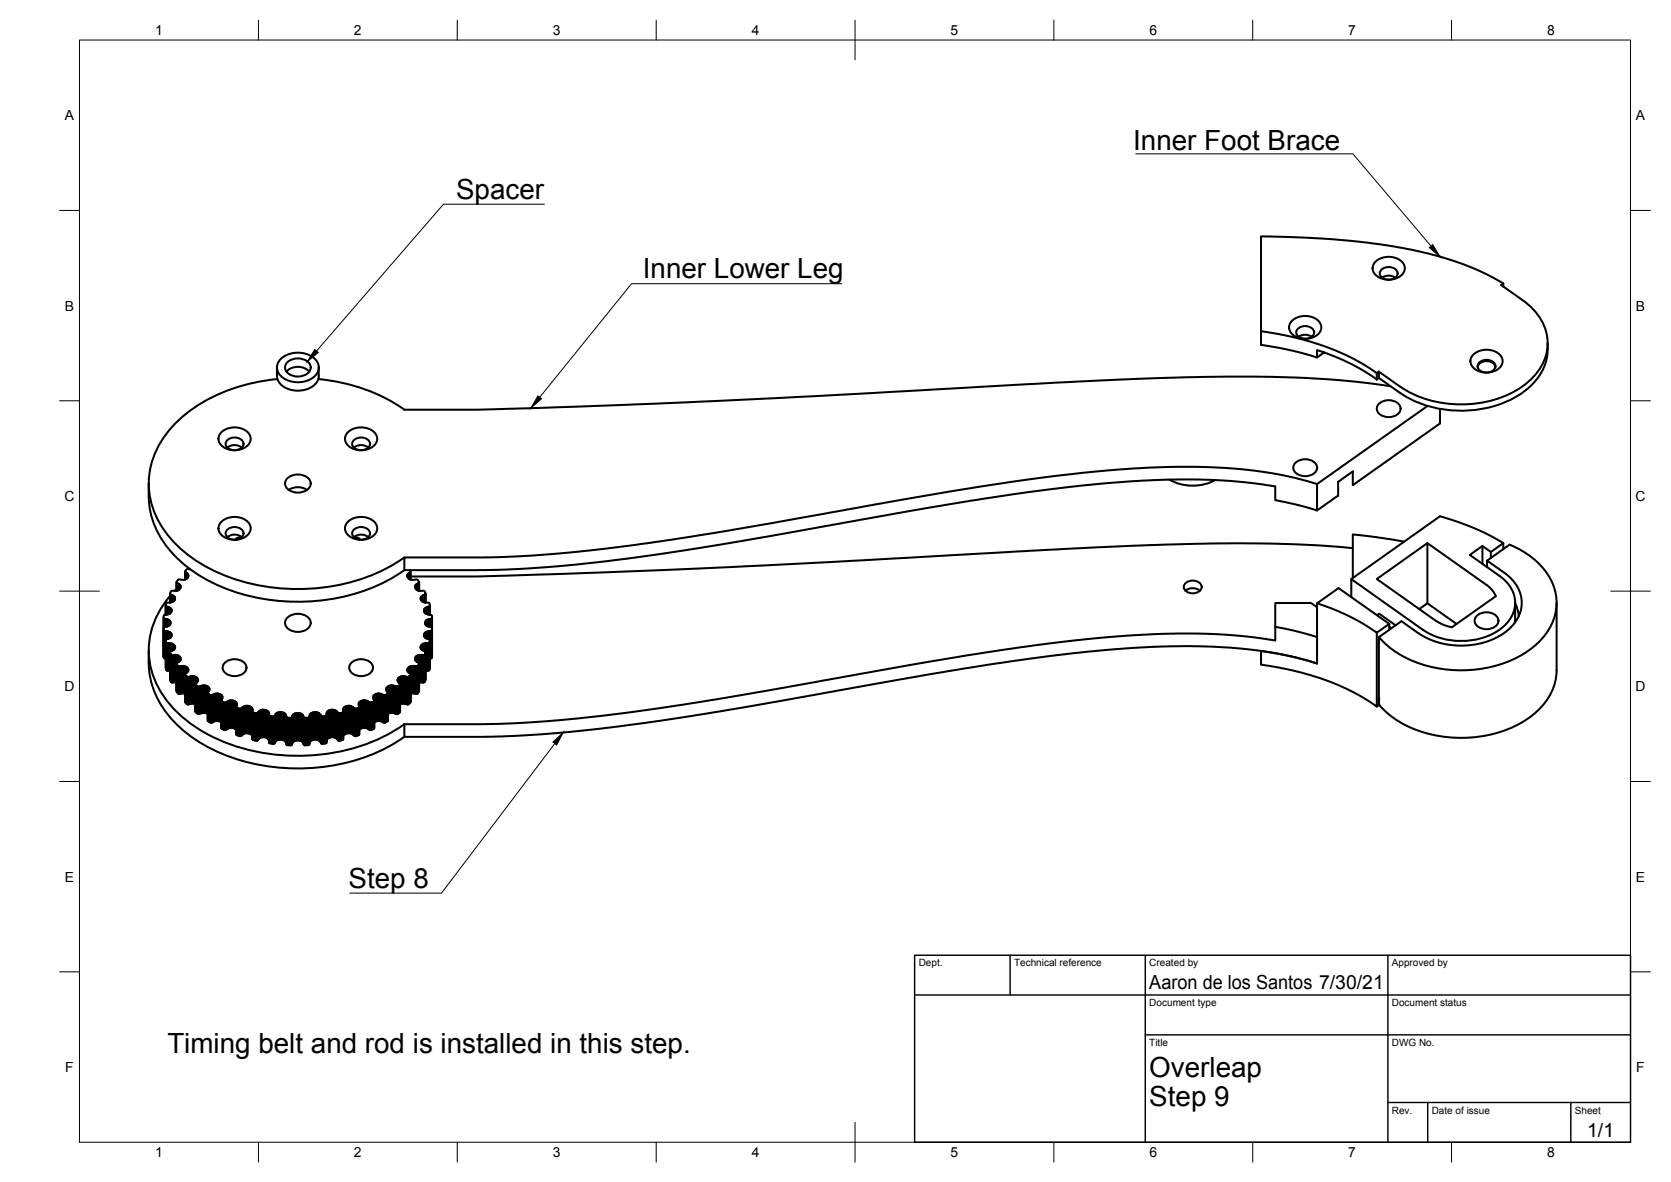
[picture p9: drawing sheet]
<svg xmlns="http://www.w3.org/2000/svg" width="420mm" height="297mm" viewBox="0 0 420 297" stroke-linecap="round" stroke-linejoin="round" font-family="sans-serif">
<g fill="none" stroke="#000" stroke-width=".51">
<path d="M345.8 65.8a5 5 0 0 1 7.1 .5 2.65 2.65 0 0 1-2.1 3.8 4.5 4.5 0 0 1-5.6-2.1 2.22 2.22 0 0 1 .6-2.2zM347.2 67.9a2.68 2.68 0 0 1 4.1 .4 1.98 1.98 0 0 1-2.7 1.9 1.54 1.54 0 0 1-1.4-2.3zM347.5 69.8a2.93 2.93 0 0 1 3.3 0M378 72v-.7l-.5 .3a31.8 31.8 0 0 1 9 7.3 11.7 11.7 0 0 1-1.1 16 26.2 26.2 0 0 1-21.7 6.5 25.9 25.9 0 0 1-11.7-4.3l-5.3-3.7M378 71.3l-4.4-2.5-6.5-2.7-5-1.6-7.6-1.8-7.7-1.3-6.9-.9-12.2-.8-10.6-.3v27.3l6.5 1.1 7.6 2M69.6 92.4a4.4 4.4 0 0 0 1.3 4.5 6.4 6.4 0 0 0 8.9-1.1l.4-1.3-.1-2.1M69.8 95.3a42.2 42.2 0 0 0-25.6 11 20.7 20.7 0 0 0-5.9 20.9 28.2 28.2 0 0 0 15.4 16.2 50.4 50.4 0 0 0 44.5-1.1l3.5-2.2M70.4 90.5a6.5 6.5 0 0 1 9 0 3 3 0 0 1-1.1 4.7 6.4 6.4 0 0 1-8.3-1.6 2.77 2.77 0 0 1 .4-3.1zM72 93.4a4 4 0 0 1 5.8 0M72.4 90.9a3.8 3.8 0 0 1 5.6 .9 2.62 2.62 0 0 1-3.1 2.8 2.62 2.62 0 0 1-3.1-2.8zM80 95.3a44.7 44.7 0 0 1 21.7 7.7h18.2l44.4-1.5 39.8-1.9 66.8-3.7 31.4-1.2a273.9 273.9 0 0 1 45 2l2.4 .4M317.1 83.2l4.7 .8 5.6 1.3 4.3 1.3 4.2 1.5 5.2 2.5 5.1 3.2v1.6"/>
<path d="M324.8 80.7a5 5 0 0 1 7.1 .5 2.65 2.65 0 0 1-2.1 3.7 4.5 4.5 0 0 1-5.6-2.1 2.22 2.22 0 0 1 .6-2.1zM326.2 82.7a2.68 2.68 0 0 1 4.2 .4 1.98 1.98 0 0 1-2.8 2 1.54 1.54 0 0 1-1.4-2.4zM326.5 84.6a2.93 2.93 0 0 1 3.3 0M332.9 88.6l-1.7 1.2v-1.8l3.6 1.2 4.4 2 3.2 1.7 3.8 2.5M346.2 95.4l.5-.4 5.3 3.7M346.2 93.8l.5-.4v1.6M370.4 89.2a5 5 0 0 1 7.1 .4 2.65 2.65 0 0 1-2.2 3.8 4.5 4.5 0 0 1-5.5-2.1 2.22 2.22 0 0 1 .6-2.1zM371.5 92.2a2.47 2.47 0 0 1 2.3-1.5 2.47 2.47 0 0 1 2.2 1.5M371.8 91.2a2.68 2.68 0 0 1 4.1 .4 1.98 1.98 0 0 1-2.7 2 1.54 1.54 0 0 1-1.4-2.4zM389.1 87.8a13.9 13.9 0 0 1-7.5 11.7 28.7 28.7 0 0 1-29.6-.8M389.1 86.3v1.5M55.6 108.7a5 5 0 0 1 7.1 .5 2.65 2.65 0 0 1-2.1 3.7 4.5 4.5 0 0 1-5.6-2 2.22 2.22 0 0 1 .6-2.2z"/>
<path d="M57 110.7a2.68 2.68 0 0 1 4.2 .4 1.98 1.98 0 0 1-2.8 2 1.54 1.54 0 0 1-1.4-2.4zM57.2 112.5a2.86 2.86 0 0 1 3.6 0M87.4 108.7a5 5 0 0 1 7.1 .5 2.65 2.65 0 0 1-2.1 3.7 4.5 4.5 0 0 1-5.6-2 2.22 2.22 0 0 1 .6-2.2zM88.8 110.7a2.68 2.68 0 0 1 4.2 .4 1.98 1.98 0 0 1-2.8 2 1.54 1.54 0 0 1-1.4-2.4zM89 112.5a2.86 2.86 0 0 1 3.6 0M325.8 116.2a3.5 3.5 0 0 1 5.3 .8 2.44 2.44 0 0 1-2.9 2.7 2.44 2.44 0 0 1-2.9-2.7zM346.8 101.4a3.5 3.5 0 0 1 5.3 .8 2.44 2.44 0 0 1-2.9 2.6 2.44 2.44 0 0 1-2.9-2.6zM358.9 102l-27.7 19.7M362.1 102.8v3.6l-22 15.5v-3.4l-3.6 2.6v3.4l-5.3 3.8M37.4 121.5a23.1 23.1 0 0 0 9.9 21.2 47.7 47.7 0 0 0 35.2 8 43.8 43.8 0 0 0 19.2-7.4M55.6 131.2a5 5 0 0 1 7.1 .5 2.65 2.65 0 0 1-2.1 3.7 4.5 4.5 0 0 1-5.6-2 2.22 2.22 0 0 1 .6-2.2zM57 133.2a2.68 2.68 0 0 1 4.2 .4 1.98 1.98 0 0 1-2.8 2 1.54 1.54 0 0 1-1.4-2.4z"/>
<path d="M57.2 135a2.86 2.86 0 0 1 3.6 0M59.4 135.5v.1M60.7 135.1a1.03 1.03 0 0 0-1.3 .4l.1 .1M72.4 120.1a3.8 3.8 0 0 1 5.6 .9 2.62 2.62 0 0 1-3.1 2.8 2.62 2.62 0 0 1-3.1-2.8zM72.6 123.1a4.2 4.2 0 0 1 4.6 0M87.4 131.2a5 5 0 0 1 7.1 .5 2.65 2.65 0 0 1-2.1 3.7 4.5 4.5 0 0 1-5.6-2 2.22 2.22 0 0 1 .6-2.2zM88.8 133.2a2.68 2.68 0 0 1 4.2 .4 1.98 1.98 0 0 1-2.8 2 1.54 1.54 0 0 1-1.4-2.4zM89 135a2.86 2.86 0 0 1 3.6 0M89.1 135.1a1.02 1.02 0 0 1 1.2 .4v.1M90.3 135.5v.1M294 120.5a12 12 0 0 0 11.6 .1M340.1 137.8a419.2 419.2 0 0 0-57.2-.6l-72.7 4-41 2-49.3 1.7h-16.7"/>
<path d="M353.1 136.1l-7.1-1.1-5.9-.7v11M358.9 136.5l-12.7 9 14.8 10.5M372.7 137.2v4.5M374.9 138.7v1.5M378 136.5v1.5M379.6 136.9l-5.7 4v1.6M379.6 136.9a18.8 18.8 0 0 1 11.2 10.7 13.6 13.6 0 0 1-5.2 15 31 31 0 0 1-28.2 4.3 23 23 0 0 1-10.7-6.8M41.1 155.2v9.8v-6.9M41.1 155.3v2.5M41.2 158.3v6.9l-.1-.2M41.2 158.4v6.8M41.2 155.4v2.3"/>
<path d="M41.3 158.5l-.1 6.8M41.3 155.5v2.1M41.4 158.6v6.9l-.1-.1M41.4 155.5v2.1M41.6 158.6v6.9h-.2M41.7 152.1v2.4M41.7 152.3v2.2M41.7 155.5v2M41.8 152.4v2.1M41.8 158.6v2.1M41.9 152.4v2M42 155.6v1.9"/>
<path d="M42.1 158.7v1.9M42.2 152.5v1.9M42.3 155.7v1.7M42.4 158.7v1.8M42.5 152.6v1.7M42.5 155.8v1.4M42.7 157.1l-1 .4a.55 .55 0 0 0-.5 .6 .55 .55 0 0 0 .6 .5 1.05 1.05 0 0 1 1.4 1 1.05 1.05 0 0 1-1.3 1.1h-.1a.6 .6 0 0 0 0 .7 .6 .6 0 0 0 .7 .2 1.05 1.05 0 0 1 1.3 .4 1.05 1.05 0 0 1-.1 1.3l-.8 .4a.65 .65 0 0 0 .1 .8 .65 .65 0 0 0 .7 .1 1.22 1.22 0 0 1 1.7 1.3l-.9 .7a.8 .8 0 0 0 .4 .8 .8 .8 0 0 0 .9 0 1.05 1.05 0 0 1 1.3 .3 1.05 1.05 0 0 1-.2 1.4l-.2 .2a.7 .7 0 0 0 .2 .7 .7 .7 0 0 0 .8 0l.9-.1 .9 .4M42.7 156v1.1M42.7 158.8v1.6M42.7 152.7v1.5M42.8 149.2v2.2M42.8 149.8a20.1 20.1 0 0 0 .3 27.7 40.8 40.8 0 0 0 26.2 12.1 48.1 48.1 0 0 0 32.4-7.6"/>
<path d="M42.8 149.3v2.1M42.8 156.2v.7M42.9 149.4v2M42.9 156.3v.4M42.9 159v1.3M42.9 152.9v1.1M43 149.4v2M43 159.1v1M43.1 153v.8M43.1 159.3v.6M43.1 153.2v.5M43.2 159.5v.3"/>
<path d="M43.2 149.5v1.8M43.5 149.6v1.6M43.7 149.8v1.3M43.9 149.9v1M44 150.1v.6M44.4 146.3v2.2M44.4 148l-.5 .5M44.5 146.5v1.9M44.6 146.5v1.9M44.8 146.6v1.7M45 146.8v1.4M45.2 146.9v1.1"/>
<path d="M45.4 147.1v.7M45.4 147.3v.3M46.5 143.6v2M46.6 143.7v1.9M46.7 143.8v1.8M46.9 144v1.5M47.1 144.1v1.2M47.2 144.3v.8M47.3 144.5v.4M47.8 143.1a.73 .73 0 0 0-.8-.1 .73 .73 0 0 0-.3 .8 1 1 0 0 1 .6 1.3 1 1 0 0 1-1.2 .6h-.3a.75 .75 0 0 0-1-.1 .75 .75 0 0 0-.2 .9 1.02 1.02 0 0 1 .8 1.3 1.02 1.02 0 0 1-1.4 .7 .8 .8 0 0 0-.9 0 .8 .8 0 0 0-.3 .8l.1 .1a1.02 1.02 0 0 1 1 .5 1.02 1.02 0 0 1-.1 1.1l-1 .4a.76 .76 0 0 0-.8 0 .76 .76 0 0 0-.3 .8l.1 .2a1.15 1.15 0 0 1 1.3 1.4 2.91 2.91 0 0 1-1.9 .8 .55 .55 0 0 0-.1 .7 .55 .55 0 0 0 .6 .2 .98 .98 0 0 1 1 .5 .98 .98 0 0 1 0 1.1M72.4 155.1a3.8 3.8 0 0 1 5.6 .9 2.62 2.62 0 0 1-3.1 2.8 2.62 2.62 0 0 1-3.1-2.8zM101.7 140.1l25.9-.2 11.8-.7 13-1.3 11-1.5 16.1-2.5 53.2-9.3 21.6-3.5 18-2.3 15.2-1.2 13.4-.3 7.7 .3 8.6 .9 8.6 1.6 5.4 1.6v6.6a77.2 77.2 0 0 0-10.5-2.6v-3.5l-5.8-.8-5.4-.5-7.9-.4-9.9 .1-7.3 .4-13.6 1.2a1020.3 1020.3 0 0 0-68.8 11l-22.3 3.9-14.4 2.2-14.7 2-10.7 1a244.1 244.1 0 0 1-20 1h-18.2z"/>
<path d="M102.4 144.5v.4M102.5 144.3v.8M102.7 144.1v1.2M102.9 144v1.5M103 143.3l.2 .4a1.02 1.02 0 0 0-.8 1.3 1.02 1.02 0 0 0 1.3 .7h.6a.64 .64 0 0 1 .8 .1 .64 .64 0 0 1 .1 .7 1.03 1.03 0 0 0-.8 1.3 1.03 1.03 0 0 0 1.3 .7 .79 .79 0 0 1 .9 0 .79 .79 0 0 1 .4 .8l-.2 .1a1.02 1.02 0 0 0-1.1 1.1 1.02 1.02 0 0 0 1.3 .9 .74 .74 0 0 1 .8 .1 .74 .74 0 0 1 .3 .8l-.3 .1a1.04 1.04 0 0 0-1.2 1.1 1.04 1.04 0 0 0 1.3 1 .55 .55 0 0 1 .7 .4 .55 .55 0 0 1-.6 .6 1 1 0 0 0-1.1 1 1 1 0 0 0 1.1 1 .55 .55 0 0 1 .6 .6 .55 .55 0 0 1-.7 .5 1.05 1.05 0 0 0-1.3 1 1.05 1.05 0 0 0 1.2 1.1 .57 .57 0 0 1 .2 .7 .57 .57 0 0 1-.7 .2 1.12 1.12 0 0 0-1.2 .4 1.12 1.12 0 0 0-.2 1.1l.9 .6a.6 .6 0 0 1 0 .7 .6 .6 0 0 1-.8 .2 1.22 1.22 0 0 0-1.6 1.3l.8 .6a.65 .65 0 0 1-.1 .8 .65 .65 0 0 1-.8 .1 1.2 1.2 0 0 0-1.4 .1 1.2 1.2 0 0 0-.4 1.3l.7 .5a.88 .88 0 0 1-1.5 .7 1.14 1.14 0 0 0-1.3 .1 1.14 1.14 0 0 0-.2 1.3l.3 .4a.75 .75 0 0 1-.4 .7 .75 .75 0 0 1-.8-.1 1.4 1.4 0 0 0-2.2 1l.4 .9a1.03 1.03 0 0 1-1.6 .1 1.33 1.33 0 0 0-2 1.1l.2 .4a.93 .93 0 0 1-1.6 .3 1.46 1.46 0 0 0-2.3 .9l.1 .4a.95 .95 0 0 1-1.6 .2 1.42 1.42 0 0 0-1.7-.3 1.42 1.42 0 0 0-.7 1.6 1.15 1.15 0 0 1-1.8-.4 1.5 1.5 0 0 0-1.6-.2 1.5 1.5 0 0 0-.9 1.4 1.09 1.09 0 0 1-1.7-.5 1.59 1.59 0 0 0-2.6 1 1.02 1.02 0 0 1-1.6-.7 1.69 1.69 0 0 0-2.8 .7 .89 .89 0 0 1-1.4-.4 1.68 1.68 0 0 0-1.5-.9 1.68 1.68 0 0 0-1.5 1 .8 .8 0 0 1-1.2-.6 1.4 1.4 0 0 0-1.9-1M103.1 143.8v1.8M103.2 143.6v2M104.4 147.3v.3M104.4 147.1v.7M104.6 146.9v1.1M104.8 146.8v1.4M105 146.6v1.7"/>
<path d="M105.2 146.5v1.9M105.3 146.5v1.9M105.4 146.4v2M105.4 146.3v2.2M105.8 150.1v.6M105.9 149.9v1M106.1 149.8v1.3M106.3 149.6v1.6M106.5 149.5v1.8M106.6 159.5v.3M106.6 153.2v.5M106.7 159.3v.6"/>
<path d="M106.7 153v.8M106.8 159.1v1M106.8 149.4v2M106.8 152.9v1.1M106.9 149.4v2M106.9 156.3v.4M106.9 159v1.3M107 156.2v.7M107 149.2v2.2M107.1 152.7v1.5M107.1 156v1.1M107.1 158.8v1.6"/>
<path d="M107.3 155.8v1.4M107.3 152.6v1.7M107.4 158.7v1.8M107.5 155.7v1.7M107.5 152.5v1.9M107.6 158.7v1.9M107.8 155.6v1.9M107.8 152.4v2M107.9 158.6v2.1M107.9 152.4v2.1M108 155.5v2M108.1 152.3v2.2"/>
<path d="M108.1 152.1v2.4v-2.3M108.2 158.6v6.9h-.1M108.3 155.5v2.1M108.4 158.6v6.9h-.2M108.4 155.5v2.1M108.5 158.5l-.1 7M108.5 158.4v7M108.5 155.4v2.3M108.6 158.3l-.1 7M108.6 158.1v7.1M108.6 155.2v9.8M298 146.7a2.68 2.68 0 0 1 4.1 .4 1.98 1.98 0 0 1-2.8 1.9 1.54 1.54 0 0 1-1.3-2.3z"/>
<path d="M298.1 148.5a2.86 2.86 0 0 1 3.6 0M320.7 157.5a77.2 77.2 0 0 1 10.5 2.6v6.6l-4.8-1.3-5.1-1.1-4.8-.8-7.2-.7-11.7-.4-12.7 .4-16.3 1.5-18.2 2.5-17.7 2.8-51.4 9.1-18.7 2.9-16.1 2-9.9 .9-10.2 .6-24.7 .1v-3.2M331.2 152.6l-1.6-1.1h-8.9v9.5l-5.8-.9-4.7-.5-10.1-.4-8.4 .1-6.5 .3-14.4 1.3a1020.3 1020.3 0 0 0-68.8 11l-22.3 3.9-14.4 2.2-14.7 2-12 1.2a228.7 228.7 0 0 1-18.7 .8h-18.2M331.2 151.6v15.1l-6.3-1.7-7.8-1.4v3.4l8.2 1.6 8 2.3 6.9 3 2.7 1.5 3.3 2.2v-18.6M339.8 145.5l22.3-15.8 5 1.6 3.7 1.5 3.3 1.5 3.9 2.2-3.1 2.2-2.2-1.5-3.1 2.3 7.4 5.2a7.7 7.7 0 0 1 2.7 10.9 15.1 15.1 0 0 1-13.8 5.4 16.5 16.5 0 0 1-8.1-2.7l-18-12.8v4.5M346.2 154.6l.6-.4 4.1 2.9M349.3 156.8l-3.1 2.2-3.3-2.2-4.1-2.2-4-1.7-3.6-1.3 5.4-3.8 12.7 9v1.5M349.3 157.5l.6 .4M356.9 153.1l2-1.5v-15.1l15.4 10.9 1.3 1.4 .5 1-11 7.8-2.5-.7-1.6-.9M358.9 151.6l7.3 5.2M371.4 154.7a3.5 3.5 0 0 1 5.3 .8 2.44 2.44 0 0 1-2.9 2.6 2.44 2.44 0 0 1-2.9-2.6zM373.9 140.9a21.1 21.1 0 0 1 7.3 6 8.3 8.3 0 0 1-1.8 11.3 19.7 19.7 0 0 1-22.8 .9l-4.2-3-5.7 4v17a26.7 26.7 0 0 0 19.6 8.3 28.8 28.8 0 0 0 20.2-6.6 14.1 14.1 0 0 0 4.9-10.3v-17"/>
<path d="M381 151.5v3.7M381 151.6l.6 1.6 .3 1.6M381 155.2l-.2 1.3M37.4 163.4a23.1 23.1 0 0 0 9.9 21.2 47.7 47.7 0 0 0 35.2 8 43.8 43.8 0 0 0 19.2-7.4M41.6 165.5h.1M41.7 161v7.1v-6.9M41.8 161.4v6.9l-.1-.2M41.8 161.5v6.8M42 161.6v6.9l-.2-.1M42.1 161.6v6.9h-.1M42.2 161.7v6.8h-.1M42.5 161.6v6.9h-.3"/>
<path d="M42.5 168.5l.3 .1M42.8 163.9v7v-6.9M42.8 161.7v2.1M42.9 164.2v6.9l-.1-.2M43 164.5v6.9l-.1-.3M43.1 164.5l-.1 6.9M43.1 161.7v1.9M43.2 164.6l-.1 6.8M43.3 164.6v6.9h-.1M43.4 161.8v1.7M43.4 164.6v6.9h-.1M43.6 161.9v1.5"/>
<path d="M43.7 164.6v6.9h-.3M43.8 162.1v1.1M43.9 162.2v.9M44 162.4v.5M44 164.6v6.9h-.3M44 162.6v.2M44.3 164.6v6.9h-.3M44.3 171.5h.1M44.4 166.8v7v-6.9M44.6 167.1v6.9l-.2-.2M44.6 164.6v1.9M44.7 167.3v6.9l-.1-.2"/>
<path d="M44.8 167.4l-.1 6.8M44.8 164.7v1.7M44.9 167.5l-.1 6.8M45 164.9v1.4M45.1 167.5v6.9l-.2-.1M45.2 167.5v6.9h-.1M45.2 165v1.1M45.3 165.2v.8M45.4 165.4v.4M45.5 167.4v6.9l-.3 .1M45.8 167.4v6.9h-.3M46.1 167.4v6.9h-.3"/>
<path d="M46.4 167.4v6.9h-.3M46.4 174.3h.1M46.5 169.4v7v-6.9M46.6 169.6l-.1 6.8M46.6 167.5v1.8M46.8 169.8v6.9l-.2-.2M46.8 167.6v1.5M47 170v6.9l-.2-.2M47 167.7v1.3M47.1 170.1l-.1 6.8M47.2 167.9v.9M47.2 170.1v6.9h-.1"/>
<path d="M47.3 168v.7M47.3 170.1v6.9h-.1M47.3 168.2v.4M47.5 170.1v6.9h-.2M47.7 170v6.9l-.2 .1M48 170v6.9h-.3M48.3 169.9v6.9l-.3 .1M48.6 169.9v6.9h-.3M48.9 170v6.9l-.3-.1M49.1 170.1v6.9l-.2-.1M49.1 177h.1M49.1 171.9l.1 7v-6.9"/>
<path d="M49.2 172.1v6.8M49.3 170.2v1.5M49.5 172.3v6.9l-.3-.2M49.5 170.3a1.02 1.02 0 0 1-.4 1.6 .97 .97 0 0 0 1.6 .4 1.34 1.34 0 0 1 1.9 1.1l-.3 .6a.9 .9 0 0 0 .6 .7 .9 .9 0 0 0 .9-.3 1.32 1.32 0 0 1 2.1 1.1l-.2 .4a.92 .92 0 0 0 1.6 .3 1.46 1.46 0 0 1 2.3 .9l-.2 .4a.96 .96 0 0 0 1.7 .2 1.53 1.53 0 0 1 2.4 .7v.4a1.06 1.06 0 0 0 1.8-.2l.5-.2M49.5 170.3v1.2M49.6 170.5v.9M49.7 172.5v6.9l-.2-.2M49.7 170.7v.5M49.8 172.5l-.1 6.9M49.8 170.8v.2M49.9 172.6v6.9l-.1-.1M50.1 172.6v6.9h-.2"/>
<path d="M50.2 172.5v6.9l-.1 .1M50.5 172.4v6.9l-.3 .1M50.7 172.3v6.9l-.2 .1M51 172.3v6.9h-.3M51.3 172.2v6.9l-.3 .1M51.6 172.3v6.8h-.3M51.8 172.3v6.9l-.2-.1M52 172.4v6.9l-.2-.1M52 179.3l.2 .1M52.2 174.2l.1 7v-6.9M52.3 172.5v1.5M52.3 174.3v6.9"/>
<path d="M52.4 172.7v1.1M52.6 172.9v.7M52.6 174.5v6.9l-.3-.2M52.6 173v.4M52.9 174.7v6.9l-.3-.2M53 174.7v6.9h-.1M53.1 174.7v6.9h-.1M53.3 174.7v6.9h-.2M53.4 174.7l-.1 6.9M53.6 174.5v6.9l-.2 .2M53.8 174.4v6.9l-.2 .1M54.1 174.3v6.9l-.3 .1"/>
<path d="M54.4 174.3v6.9h-.3M54.7 174.3v6.9h-.3M54.9 174.3v6.9h-.2M55.2 174.4v6.9l-.3-.1M55.4 174.5v6.9l-.2-.1M55.6 174.6v6.9l-.2-.1M55.7 176v7v-6.9M55.7 176.2v6.8M55.8 174.8v1M55.8 176.3l-.1 6.8M55.9 174.9v.7M56.1 176.4v6.9l-.3-.1"/>
<path d="M56.4 176.5v6.9l-.3-.1M56.5 176.6v6.9l-.1-.1M56.6 166.5a3.5 3.5 0 0 1 5.3 .8 2.44 2.44 0 0 1-2.9 2.6 2.44 2.44 0 0 1-2.9-2.6zM56.7 176.6v6.9h-.2M56.8 176.6v6.8l-.1 .1M56.9 176.5l-.1 6.9M57.1 176.3v6.9l-.2 .2M57.3 176.2v6.9l-.2 .1M57.6 176.1v6.9l-.3 .1M57.8 176v6.9l-.2 .1M58.1 176v6.9h-.3M58.4 176v6.9h-.3"/>
<path d="M58.6 176.1v6.9l-.2-.1M58.9 176.1v6.9h-.3M59.1 176.2v6.9l-.2-.1M59.3 176.4v6.9l-.2-.2M59.4 177.6l.1 7v-6.9M59.4 176.5v1M59.5 177.8v6.8M59.6 176.7v.5M59.6 177.9l-.1 6.8M59.9 178v6.9l-.3-.2M60.2 178.1v6.9l-.3-.1M60.4 178.1v6.9h-.2"/>
<path d="M60.5 178.1v6.9h-.1M60.6 178v6.9l-.1 .1M60.7 178l-.1 6.9M60.9 177.8v6.9l-.2 .2M61.1 177.7v6.9l-.2 .1M61.3 177.5v6.9l-.2 .2M61.6 177.4v6.9l-.3 .1M61.8 177.4v6.9h-.2M62.1 177.4v6.9h-.3M62.4 177.4v6.9h-.3M62.6 177.4v6.9h-.2M62.9 177.5v6.9l-.3-.1"/>
<path d="M63.1 177.6v6.9l-.2-.1M63.3 177.8v6.9l-.2-.2M63.4 178v6.8l-.1-.1M63.4 178.9l.1 7v-6.9M63.5 178.1v.6M63.6 179l-.1 6.9M63.7 179.1l-.1 6.8M64 179.2v6.9l-.3-.1M64.3 179.2v6.9h-.3M64.5 179.2v6.9h-.2M64.6 179.2v6.9h-.1M64.7 179.2l-.1 6.9"/>
<path d="M64.8 179.1l-.1 7M64.9 178.9l-.1 7.1M65.1 178.7v6.9l-.2 .2M65.3 178.6v6.9l-.2 .1M65.6 178.5v6.9l-.3 .1M65.8 178.4v6.9l-.2 .1M66.1 178.4v6.9h-.3M66.3 178.4v6.9h-.2M66.6 178.4v6.9h-.3M66.8 178.5v6.8h-.2M67.1 178.5v6.9l-.3-.1M67.3 178.7v6.9l-.2-.2"/>
<path d="M67.5 178.8v6.9l-.2-.1M67.6 179v6.9l-.1-.2M67.6 179.2v6.9v-.2M67.6 179.6l.1 7v-6.9M67.7 179.8v6.8M67.8 179.9l-.1 6.8M67.9 179.9l-.1 6.9M68.3 180v6.9l-.4-.1M68.9 180v6.9h-.2M69 179.9l-.1 7M69.1 179.8l-.1 7M69.2 179.6l-.1 7.1"/>
<path d="M69.3 179.5v6.9l-.1 .1M69.5 179.3v6.9l-.2 .2M69.7 179.1v6.9l-.2 .2M69.9 179v6.9l-.2 .1M70.2 179v6.9h-.3M70.4 179v6.9h-.2M70.7 179v6.9h-.3M71 179v6.9h-.3M71.2 179.1v6.9l-.2-.1M71.4 179.2v6.9l-.2-.1M71.6 179.3v6.9l-.2-.1M71.8 179.5v6.9l-.2-.2"/>
<path d="M71.9 179.7v6.9l-.1-.2M71.9 179.9v6.9v-.2M73.5 180l-.1 7.1M73.6 179.8l-.1 7.1M73.7 179.6v6.9l-.1 .2M73.9 179.4v6.9l-.2 .2M74.1 179.3v6.9l-.2 .1M74.4 179.2v6.9l-.3 .1M74.6 179.2v6.9h-.2M74.9 179.2v6.9h-.3M75.1 179.2v6.9h-.2M75.4 179.2v6.9h-.3"/>
<path d="M75.6 179.3v6.9l-.2-.1M75.9 179.4v6.9l-.3-.1M76.1 179.6v6.9l-.2-.2M76.2 179.8v6.9l-.1-.2M76.3 180v6.9l-.1-.2M77.8 179.9v7.1M77.9 179.7l-.1 7.1M78 179.5l-.1 7.1M78.1 179.3v6.9l-.1 .2M78.3 179.2v6.9l-.2 .1M78.5 179.1v6.9l-.2 .1M78.8 179v6.9l-.3 .1"/>
<path d="M79.1 179v6.9h-.3M79.3 179v6.9h-.2M79.6 179v6.9h-.3M79.8 179v6.9h-.2M80.1 179.1v6.9l-.3-.1M80.3 179.3v6.9l-.2-.2M80.5 179.5v6.9l-.2-.2M80.6 179.6v6.9l-.1-.1M80.7 179.8v6.9l-.1-.2M80.8 179.9l-.1 6.8M80.9 180l-.1 6.8M81.5 180v6.9h-.4"/>
<path d="M81.8 179.9v6.9l-.3 .1M81.9 179.9v6.9h-.1M82 179.8l-.1 7M82.1 179.7l-.1 7M82.1 179.6v7M82.1 179.2v7.1M82.2 179l-.1 7.1M82.3 178.8l-.1 7.1M82.5 178.7v6.9l-.2 .1M82.7 178.5v6.9l-.2 .2M82.9 178.5v6.8l-.2 .1M83.2 178.4v6.9h-.3"/>
<path d="M83.4 178.4v6.9h-.2M83.7 178.4v6.9h-.3M83.9 178.4v6.9h-.2M84.2 178.5v6.9l-.3-.1M84.5 178.6v6.9l-.3-.1M84.6 178.7v6.9l-.1-.1M84.8 178.9v6.9l-.2-.2M85 179.1v6.9l-.2-.2M85 179.2v6.8M85.2 179.2v6.9h-.2M85.3 179.2v6.9h-.1M85.4 179.2v6.9h-.1"/>
<path d="M85.7 179.2v6.9h-.3M86.1 179.1v6.9l-.4 .1M86.2 179l-.1 7M86.3 179l-.1 6.9M86.3 178.1v.6M86.3 178.9v7M86.4 178l-.1 6.9M86.5 177.8v6.9l-.1 .1M86.7 177.6v6.9l-.2 .2M86.9 177.5v6.9l-.2 .1M87.1 177.4v6.9l-.2 .1M87.4 177.4v6.9h-.3"/>
<path d="M87.7 177.4v6.9h-.3M87.9 177.4v6.9h-.2M88.2 177.4v6.9h-.3M88.4 177.5v6.9l-.2-.1M88.5 166.5a3.5 3.5 0 0 1 5.2 .8 2.44 2.44 0 0 1-2.9 2.6 2.44 2.44 0 0 1-2.9-2.6zM88.7 177.7v6.9l-.3-.2M88.9 177.8v6.9l-.2-.1M89 178v6.9l-.1-.2M89.1 178l-.1 6.9M89.3 178.1v6.9l-.2-.1M89.4 178.1v6.9h-.1M89.5 178.1v6.9h-.1"/>
<path d="M89.8 178v6.9l-.3 .1M90.1 177.9v6.8l-.3 .2M90.2 176.7v.5M90.2 177.8l-.1 6.9M90.3 177.7l-.1 7M90.3 176.5v1M90.3 177.6v7M90.5 176.4l-.2 7M90.7 176.2v6.9l-.2 .2M90.9 176.1v6.9l-.2 .1M91.1 176.1v6.9h-.2M91.4 176v6.9l-.3 .1"/>
<path d="M91.7 176v6.9h-.3M91.9 176v6.9h-.2M92.2 176.1v6.9l-.3-.1M92.5 176.2v6.9l-.3-.1M92.7 176.3v6.9l-.2-.1M92.9 176.5v6.9l-.2-.2M93 176.6l-.1 6.8M93.1 176.6v6.9l-.1-.1M93.3 176.6v6.9h-.2M93.4 176.5l-.1 7M93.7 176.4v6.9l-.3 .1M93.9 174.9v.7"/>
<path d="M94 176.3v6.9l-.3 .1M94 174.8v1M94 176.2v7M94.1 176.1l-.1 7M94.1 176v7M94.2 174.6l-.1 7M94.4 174.5v6.9l-.2 .1M94.6 174.4v6.9l-.2 .1M94.8 174.3v6.9l-.2 .1M95.1 174.3v6.9h-.3M95.4 174.3v6.9h-.3M95.7 174.3v6.9h-.3"/>
<path d="M95.9 174.4v6.9l-.2-.1M96.2 174.5v6.9l-.3-.1M96.4 174.7v6.9l-.2-.2M96.5 174.7v6.9h-.1M96.6 174.7v6.9h-.1M96.8 174.7v6.9h-.2M96.9 174.7l-.1 6.9M97.1 173v.4M97.2 174.5v6.9l-.3 .2M97.2 172.9v.7M97.3 172.7v1.1M97.4 174.3v6.9l-.2 .2"/>
<path d="M97.5 174.3l-.1 6.9M97.5 172.5v1.5M97.5 174.2v7M97.7 172.4v6.9l-.2 .1M97.9 172.3v6.9l-.2 .1M98.2 172.3v6.8l-.3 .1M98.5 172.2v6.9h-.3M98.8 172.3v6.9l-.3-.1M99 172.3v6.9h-.2M99.3 172.4v6.9l-.3-.1M99.6 172.5v6.9l-.3-.1M99.7 172.6v6.9l-.1-.1"/>
<path d="M99.8 172.6v6.9h-.1M100 172.5v6.9l-.2 .1M100 170.8v.2M100 170.7v.5M100.1 172.5l-.1 6.9M100.1 170.5v.9M100.3 170.3v1.2M100.3 172.3v6.9l-.2 .2M100.5 170.2v1.5M100.5 172.1v6.9l-.2 .2M100.6 172l-.1 7M100.6 171.9v7"/>
<path d="M100.7 170.1l-.1 6.9M100.9 170v6.9l-.2 .1M101.2 169.9v6.9l-.3 .1M101.5 169.9v6.9h-.3M101.7 170v6.9l-.2-.1M102 170v6.9h-.3M102.3 170.1v6.9l-.3-.1M102.4 168.2v.4M102.4 170.1v6.9h-.1M102.5 168v.7M102.6 170.1v6.9h-.2M102.6 167.9v.9"/>
<path d="M102.7 170.1v6.9h-.1M102.7 167.7v1.3M102.8 170l-.1 7M102.9 167.6v1.5M103 169.8v6.9l-.2 .2M103.2 167.5v1.8M103.2 169.6v6.9l-.2 .2M103.2 169.5v7M103.2 169.4v7M103.4 167.4v6.9h-.2M103.7 167.4v6.9h-.3M104 167.4v6.9h-.3"/>
<path d="M104.3 167.4v6.9h-.3M104.4 165.4v.4M104.5 165.2v.8M104.6 167.5v6.9l-.3-.1M104.6 165v1.1M104.7 167.5v6.9h-.1M104.7 164.9v1.4M104.8 167.5v6.8l-.1 .1M104.9 164.7v1.7M105 167.4v6.9h-.2M105.1 167.3l-.1 7M105.2 164.6v1.9"/>
<path d="M105.2 167.1v6.9l-.1 .2M105.3 166.9v6.9l-.1 .2M105.4 166.8l-.1 7M105.5 164.6l-.1 6.9M105.7 164.6v6.9h-.2M105.7 162.6v.2M105.8 162.4v.5M105.9 162.2v.9M106 162.1v1.1M106 164.6v6.9h-.3M106.2 161.9v1.5M106.3 164.6v6.9h-.3"/>
<path d="M106.4 161.8v1.7M106.5 164.6v6.9h-.2M106.6 164.6v6.9h-.1M106.7 161.7v1.9M106.7 164.5l-.1 7M106.8 164.5l-.1 6.9M106.9 164.2l-.1 7.2M107 161.7v2.1M107 164l-.1 7.1M107 163.9v7M107.3 161.6v6.9l-.3 .1M107.5 161.7v6.8h-.2"/>
<path d="M107.7 161.6v6.9h-.2M107.8 161.6v6.9h-.1M107.9 161.5l-.1 7M108 161.4l-.1 7M108 161.2v7.1M108.1 161l-.1 7.1M346.7 175.6v1.6l-.5 .4M346.7 177.2l.2 .1M55.6 181.5l.1 .1M59.3 183.3l.1 .1M63.4 184.8v.1M67.6 186.1v.2"/>
<path d="M68.6 180v6.9h-.3M68.7 180v6.9h-.1M72 180.1v6.9l-.1-.2M72 180.2v6.8M72.1 180.3l-.1 6.8M72.2 180.3l-.1 6.9M72.3 180.4v6.9l-.1-.1M72.7 180.4v6.9h-.4M73 180.4v6.9h-.3M73.2 180.4v6.9h-.2M73.3 180.3v6.9l-.1 .1M73.4 180.3l-.1 6.9"/>
<path d="M73.4 180.2v7M76.3 180.2v6.9v-.2M76.4 180.3l-.1 6.8M76.5 180.3l-.1 6.9M76.6 180.4v6.9l-.1-.1M76.8 180.4v6.9h-.2M77.1 180.4v6.9h-.3M77.4 180.4v6.9h-.3M77.6 180.3l-.2 7M77.7 180.3v6.9h-.1M77.7 180.2v7M77.8 180.1l-.1 7"/>
<path d="M81 180v6.9h-.1M81.1 180v6.9h-.1"/>
</g>
<g fill="#000" stroke="#000" stroke-width=".25">
<path d="M359.4 62.2l.9-.7 1.8 3zM79.1 87.8l.9 .8-2.7 2.3zM135.3 99.5l.9 .7-2.7 2.4zM139 186.5l2.6-2.4-1.6 3.1z"/>
<circle cx="346.7" cy="175.6" r=".24"/>
</g>
<g fill="none" stroke="#000" stroke-width=".25">
<path d="M20 10.1h390v276.9h-390zM65 5.1v5M115 5.1v5M165 5.1v5M215 5.1v10M265 5.1v5M315 5.1v5M365 5.1v5M285.6 38.7h54.6l19.6 23.1M15 52.9h5M136.9 51.3h-25.4l-31.9 36.9M410 52.9h5"/>
<path d="M211.6 71.3h-52.8l-23.1 28.6M15 100.7h5M410 100.7h5M15 148.6h10M405 148.6h10M15 196.4h5M139.5 186.8l-28.5 37.6h-23.1M410 196.4h5M15 244.2h5M410 244.2h5M65 287v5M115 287v5"/>
<path d="M165 287v5M215 282.1v9.9M265 287v5M315 287v5M365 287v5"/>
</g>
<path d="M230 240.1h180v46.9h-180zM230 250h180M254 240.1v9.9M288 240.1v46.9M349 240.1v46.9M288 260.1h122M349 277.1h61M359 277.1v9.9M395 277.1v9.9" fill="none" stroke="#000" stroke-width=".36"/>
<g font-size="7">
<text x="284.9" y="37.6">Inner Foot Brace</text>
<text x="114.7" y="49.9">Spacer</text>
<text x="161.6" y="69.8">Inner Lower Leg</text>
<text x="87.6" y="223">Step 8</text>
<text x="42.1" y="264.6">Timing belt and rod is installed in this step.</text>
<text x="289" y="270.6">Overleap</text>
<text x="289" y="278.1">Step 9</text>
</g>
<g font-size="4.9">
<text x="289" y="248.5">Aaron de los Santos 7/30/21</text>
<text x="399.1" y="285.7">1/1</text>
</g>
<g font-size="3.5">
<text x="39" y="8.8">1</text>
<text x="89" y="8.8">2</text>
<text x="139" y="8.8">3</text>
<text x="189" y="8.8">4</text>
<text x="239" y="8.8">5</text>
<text x="289" y="8.8">6</text>
<text x="339" y="8.8">7</text>
<text x="389" y="8.8">8</text>
<text x="16.3" y="30.2">A</text>
<text x="411.3" y="30.2">A</text>
<text x="16.3" y="78">B</text>
<text x="411.3" y="78">B</text>
<text x="16.2" y="125.9">C</text>
<text x="411.2" y="125.9">C</text>
<text x="16.2" y="173.7">D</text>
<text x="411.2" y="173.7">D</text>
<text x="16.3" y="221.6">E</text>
<text x="411.3" y="221.6">E</text>
<text x="16.4" y="269.4">F</text>
<text x="411.4" y="269.4">F</text>
<text x="39" y="290.8">1</text>
<text x="89" y="290.8">2</text>
<text x="139" y="290.8">3</text>
<text x="189" y="290.8">4</text>
<text x="239" y="290.8">5</text>
<text x="289" y="290.8">6</text>
<text x="339" y="290.8">7</text>
<text x="389" y="290.8">8</text>
</g>
<g font-size="2.5">
<text x="231" y="242.9">Dept.</text>
<text x="255" y="242.9">Technical reference</text>
<text x="289" y="242.9">Created by</text>
<text x="350" y="242.9">Approved by</text>
<text x="289" y="252.8">Document type</text>
<text x="350" y="252.8">Document status</text>
<text x="289" y="262.9">Title</text>
<text x="350" y="262.9">DWG No.</text>
<text x="350" y="279.9">Rev.</text>
<text x="360" y="279.9">Date of issue</text>
<text x="396" y="279.9">Sheet</text>
</g>
</svg>
